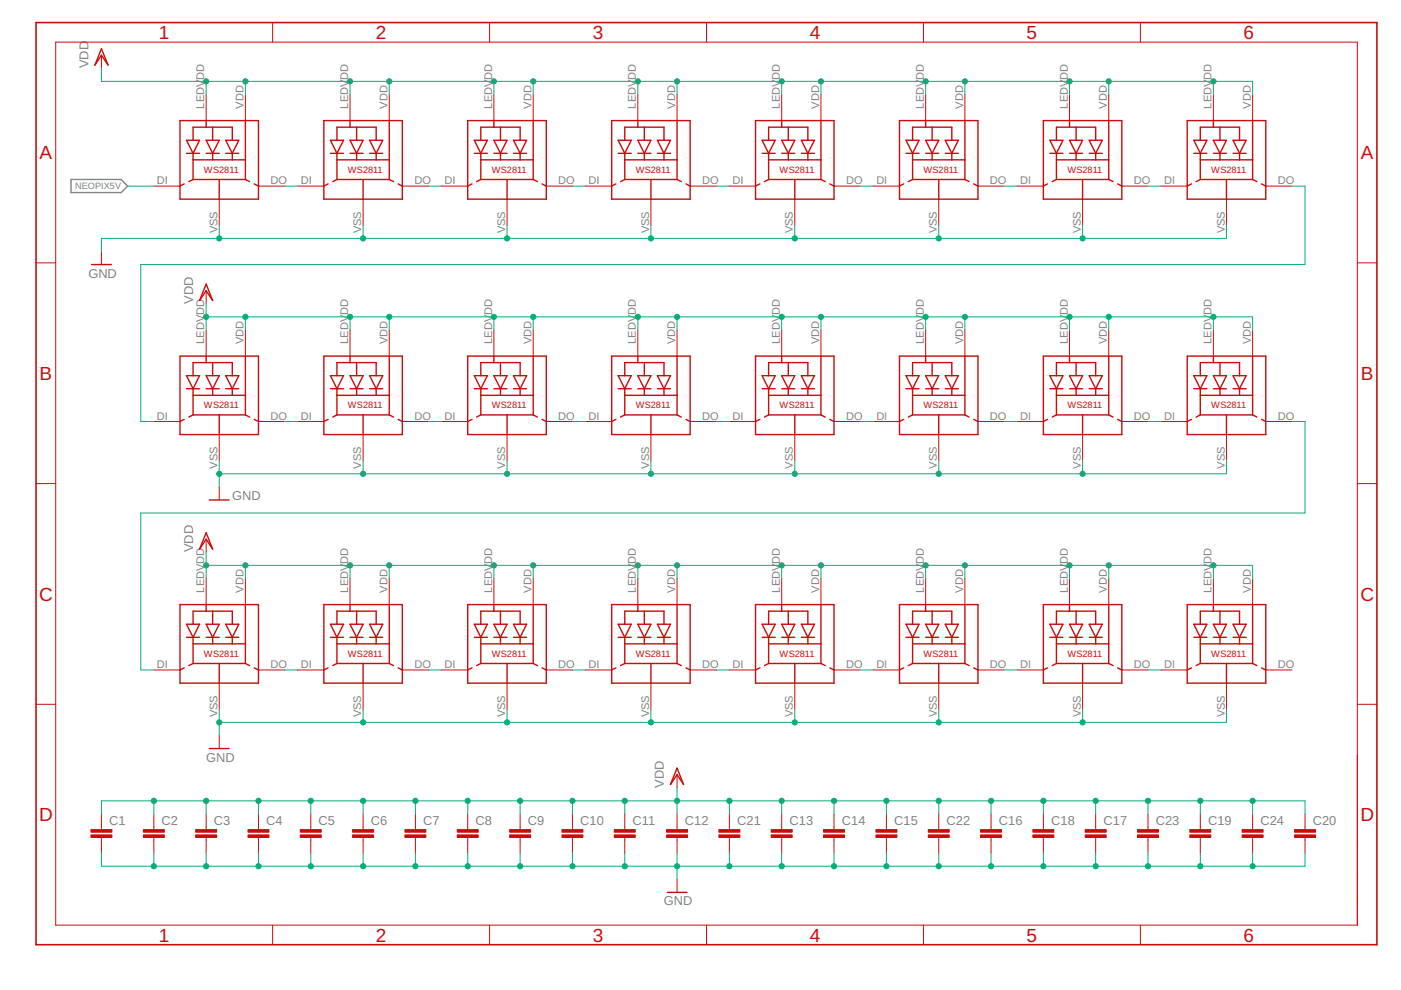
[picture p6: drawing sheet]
<svg xmlns="http://www.w3.org/2000/svg" width="297mm" height="210mm" viewBox="0 0 297 210" stroke-linecap="round" stroke-linejoin="round" font-family="sans-serif">
<path d="M15 38.1h10.7l1.4 1.4-1.4 1.3h-10.7z" fill="none" stroke="#808080" stroke-width=".3"/>
<g fill="none" stroke="#c90d0c" stroke-width=".21">
<path d="M11.8 8.9h276v187.3h-276zM21.5 11.7v2.8M57.8 4.8v4.1M103.8 4.8v4.1M149.8 4.8v4.1M195.8 4.8v4.1M241.8 4.8v4.1M32.6 39.5h5.6M43.7 20v5.6M52 20v5.6M54.8 39.5h5.5M63.1 39.5h5.6"/>
<path d="M74.2 20v5.6M82.5 20v5.6M85.3 39.5h5.5M93.6 39.5h5.6M104.7 20v5.6M113.1 20v5.6M115.8 39.5h5.6M124.1 39.5h5.6M135.2 20v5.6M143.6 20v5.6M146.3 39.5h5.6M154.6 39.5h5.6"/>
<path d="M165.7 20v5.6M174.1 20v5.6M176.8 39.5h5.6M185.1 39.5h5.6M196.3 20v5.6M204.6 20v5.6M207.3 39.5h5.6M215.7 39.5h5.5M226.8 20v5.6M235.1 20v5.6M237.8 39.5h5.6M246.2 39.5h5.5"/>
<path d="M257.3 20v5.6M265.6 20v5.6M268.4 39.5h5.5M7.6 55.7h4.2M21.5 53.3v2.8M46.5 42.2v5.6M77 42.2v5.6M107.5 42.2v5.6M138 42.2v5.6M168.5 42.2v5.6M199 42.2v5.6M229.5 42.2v5.6"/>
<path d="M260 42.2v5.6M287.8 55.7h4.1M43.7 61.6v2.8M43.7 70v5.5M52 70v5.5M74.2 70v5.5M82.5 70v5.5M104.7 70v5.5M113.1 70v5.5M135.2 70v5.5M143.6 70v5.5M165.7 70v5.5"/>
<path d="M174.1 70v5.5M196.3 70v5.5M204.6 70v5.5M226.8 70v5.5M235.1 70v5.5M257.3 70v5.5M265.6 70v5.5M32.6 89.4h5.6M46.5 92.1v5.6M54.8 89.4h5.5M63.1 89.4h5.6M77 92.1v5.6"/>
<path d="M85.3 89.4h5.5M93.6 89.4h5.6M107.5 92.1v5.6M115.8 89.4h5.6M124.1 89.4h5.6M138 92.1v5.6M146.3 89.4h5.6M154.6 89.4h5.6M168.5 92.1v5.6M176.8 89.4h5.6M185.1 89.4h5.6M199 92.1v5.6"/>
<path d="M207.3 89.4h5.6M215.7 89.4h5.5M229.5 92.1v5.6M237.8 89.4h5.6M246.2 89.4h5.5M260 92.1v5.6M268.4 89.4h5.5M7.6 102.5h4.2M43.7 114.3v2.8M46.5 103.2v2.8M287.8 102.5h4.1M43.7 122.6v5.6"/>
<path d="M52 122.6v5.6M74.2 122.6v5.6M82.5 122.6v5.6M104.7 122.6v5.6M113.1 122.6v5.6M135.2 122.6v5.6M143.6 122.6v5.6M165.7 122.6v5.6M174.1 122.6v5.6M196.3 122.6v5.6M204.6 122.6v5.6M226.8 122.6v5.6"/>
<path d="M235.1 122.6v5.6M257.3 122.6v5.6M265.6 122.6v5.6M7.6 149.3h4.2M32.6 142h5.6M46.5 144.8v5.6M46.5 155.9v2.8M54.8 142h5.5M63.1 142h5.6M77 144.8v5.6M85.3 142h5.5M93.6 142h5.6"/>
<path d="M107.5 144.8v5.6M115.8 142h5.6M124.1 142h5.6M138 144.8v5.6M146.3 142h5.6M154.6 142h5.6M168.5 144.8v5.6M176.8 142h5.6M185.1 142h5.6M199 144.8v5.6M207.3 142h5.6M215.7 142h5.5"/>
<path d="M229.5 144.8v5.6M237.8 142h5.6M246.2 142h5.5M260 144.8v5.6M268.4 142h5.5M287.8 149.3h4.1M21.5 172.6v3.3M21.5 177.6v3.3M32.6 172.6v3.3M32.6 177.6v3.3M43.7 172.6v3.3M43.7 177.6v3.3"/>
<path d="M54.8 172.6v3.3M54.8 177.6v3.3M65.9 172.6v3.3M65.9 177.6v3.3M77 172.6v3.3M77 177.6v3.3M88.1 172.6v3.3M88.1 177.6v3.3M99.2 172.6v3.3M99.2 177.6v3.3M110.3 172.6v3.3M110.3 177.6v3.3"/>
<path d="M121.4 172.6v3.3M121.4 177.6v3.3M132.5 172.6v3.3M132.5 177.6v3.3M143.6 164.3v2.7M143.6 172.6v3.3M143.6 177.6v3.3M154.6 172.6v3.3M154.6 177.6v3.3M165.7 172.6v3.3M165.7 177.6v3.3M176.8 172.6v3.3"/>
<path d="M176.8 177.6v3.3M187.9 172.6v3.3M187.9 177.6v3.3M199 172.6v3.3M199 177.6v3.3M210.1 172.6v3.3M210.1 177.6v3.3M221.2 172.6v3.3M221.2 177.6v3.3M232.3 172.6v3.3M232.3 177.6v3.3M243.4 172.6v3.3"/>
<path d="M243.4 177.6v3.3M254.5 172.6v3.3M254.5 177.6v3.3M265.6 172.6v3.3M265.6 177.6v3.3M276.7 172.6v3.3M276.7 177.6v3.3M57.8 196.2v4.1M103.8 196.2v4.1M143.6 186.4v2.8M149.8 196.2v4.1M195.8 196.2v4.1"/>
<path d="M241.8 196.2v4.1"/>
</g>
<g fill="#c90d0c" stroke="#c90d0c" stroke-width=".21">
<path d="M30.4 177h4.4v.6h-4.4z"/>
<path d="M30.4 175.9h4.4v.5h-4.4z"/>
<path d="M41.5 177h4.4v.6h-4.4z"/>
<path d="M41.5 175.9h4.4v.5h-4.4z"/>
<path d="M52.6 177h4.4v.6h-4.4z"/>
<path d="M52.6 175.9h4.4v.5h-4.4z"/>
<path d="M96.9 177h4.5v.6h-4.5z"/>
<path d="M96.9 175.9h4.5v.5h-4.5z"/>
<path d="M108.1 177h4.4v.6h-4.4z"/>
<path d="M108.1 175.9h4.4v.5h-4.4z"/>
<path d="M119.1 177h4.5v.6h-4.5z"/>
<path d="M119.1 175.9h4.5v.5h-4.5z"/>
<path d="M141.3 177h4.5v.6h-4.5z"/>
<path d="M141.3 175.9h4.5v.5h-4.5z"/>
<path d="M63.7 177h4.4v.6h-4.4z"/>
<path d="M63.7 175.9h4.4v.5h-4.4z"/>
<path d="M85.9 177h4.4v.6h-4.4z"/>
<path d="M85.9 175.9h4.4v.5h-4.4z"/>
<path d="M174.6 177h4.4v.6h-4.4z"/>
<path d="M174.6 175.9h4.4v.5h-4.4z"/>
<path d="M185.7 177h4.5v.6h-4.5z"/>
<path d="M185.7 175.9h4.5v.5h-4.5z"/>
<path d="M207.9 177h4.4v.6h-4.4z"/>
<path d="M207.9 175.9h4.4v.5h-4.4z"/>
<path d="M230.1 177h4.4v.6h-4.4z"/>
<path d="M230.1 175.9h4.4v.5h-4.4z"/>
<path d="M252.3 177h4.4v.6h-4.4z"/>
<path d="M252.3 175.9h4.4v.5h-4.4z"/>
<path d="M274.5 177h4.4v.6h-4.4z"/>
<path d="M274.5 175.9h4.4v.5h-4.4z"/>
<path d="M152.4 177h4.5v.6h-4.5z"/>
<path d="M152.4 175.9h4.5v.5h-4.5z"/>
<path d="M196.8 177h4.5v.6h-4.5z"/>
<path d="M196.8 175.9h4.5v.5h-4.5z"/>
<path d="M263.4 177h4.4v.6h-4.4z"/>
<path d="M263.4 175.9h4.4v.5h-4.4z"/>
<path d="M19.3 177h4.4v.6h-4.4z"/>
<path d="M19.3 175.9h4.4v.5h-4.4z"/>
<path d="M74.8 177h4.4v.6h-4.4z"/>
<path d="M74.8 175.9h4.4v.5h-4.4z"/>
<path d="M130.2 177h4.5v.6h-4.5z"/>
<path d="M130.2 175.9h4.5v.5h-4.5z"/>
<path d="M163.5 177h4.5v.6h-4.5z"/>
<path d="M163.5 175.9h4.5v.5h-4.5z"/>
<path d="M219 177h4.4v.6h-4.4z"/>
<path d="M219 175.9h4.4v.5h-4.4z"/>
<path d="M241.2 177h4.4v.6h-4.4z"/>
<path d="M241.2 175.9h4.4v.5h-4.4z"/>
</g>
<g fill="none" stroke="#c90d0c" stroke-width=".3">
<path d="M21.5 10.3l1.4 3.5-1.4-2.1-1.4 2.1zM38.2 25.6h16.6v16.6h-16.6zM39.1 39l-.9 .5M39.5 29.7h2.8l-1.4 2.8zM39.5 32.5h2.8M40.9 29.7v-2.7h8.4v2.7M40.9 32.5v5.6M40.9 38.1h11.1M40.9 33.9h11.1M40.9 38.1l-.9 .4M43.7 29.7h2.8l-1.4 2.8zM43.7 32.5h2.8"/>
<path d="M43.7 25.6v1.4M45.1 27v2.7M45.1 32.5v1.4M46.5 38.1v4.1M47.9 29.7h2.7l-1.3 2.8zM47.9 32.5h2.7M49.3 32.5v1.4M52 25.6v12.5M52 38.1l.9 .4M53.9 39l.9 .5M68.7 25.6h16.6v16.6h-16.6zM69.6 39l-.9 .5"/>
<path d="M70.1 29.7h2.7l-1.4 2.8zM70.1 32.5h2.7M71.4 29.7v-2.7h8.4v2.7M71.4 38.1h11.1M71.4 33.9h11.1M71.4 32.5v5.6M71.4 38.1l-.9 .4M74.2 29.7h2.8l-1.4 2.8zM74.2 32.5h2.8M74.2 25.6v1.4M75.6 27v2.7M75.6 32.5v1.4"/>
<path d="M77 38.1v4.1M78.4 29.7h2.8l-1.4 2.8zM78.4 32.5h2.8M79.8 32.5v1.4M82.5 25.6v12.5M82.5 38.1l.9 .4M84.4 39l.9 .5M99.2 25.6h16.6v16.6h-16.6zM100.1 39l-.9 .5M100.6 29.7h2.7l-1.4 2.8zM100.6 32.5h2.7M101.9 29.7v-2.7h8.4v2.7"/>
<path d="M101.9 38.1h11.2M101.9 33.9h11.2M101.9 32.5v5.6M101.9 38.1l-.9 .4M104.7 29.7h2.8l-1.4 2.8zM104.7 32.5h2.8M104.7 25.6v1.4M106.1 27v2.7M106.1 32.5v1.4M107.5 38.1v4.1M108.9 29.7h2.8l-1.4 2.8zM108.9 32.5h2.8"/>
<path d="M110.3 32.5v1.4M113.1 25.6v12.5M113.1 38.1l.8 .4M114.9 39l.9 .5M129.7 25.6h16.6v16.6h-16.6zM130.6 39l-.9 .5M131.1 29.7h2.7l-1.3 2.8zM131.1 32.5h2.7M132.5 29.7v-2.7h8.3v2.7M132.5 38.1h11.1M132.5 33.9h11.1M132.5 32.5v5.6"/>
<path d="M132.5 38.1l-.9 .4M135.2 29.7h2.8l-1.4 2.8zM135.2 32.5h2.8M135.2 25.6v1.4M136.6 27v2.7M136.6 32.5v1.4M138 38.1v4.1M139.4 29.7h2.8l-1.4 2.8zM139.4 32.5h2.8M140.8 32.5v1.4M143.6 25.6v12.5M143.6 38.1l.8 .4"/>
<path d="M145.4 39l.9 .5M160.2 25.6h16.6v16.6h-16.6zM161.1 39l-.9 .5M161.6 29.7h2.8l-1.4 2.8zM161.6 32.5h2.8M163 29.7v-2.7h8.3v2.7M163 38.1h11.1M163 33.9h11.1M163 32.5v5.6M163 38.1l-.9 .4M165.7 29.7h2.8l-1.4 2.8zM165.7 32.5h2.8"/>
<path d="M165.7 25.6v1.4M167.1 27v2.7M167.1 32.5v1.4M168.5 38.1v4.1M169.9 29.7h2.8l-1.4 2.8zM169.9 32.5h2.8M171.3 32.5v1.4M174.1 25.6v12.5M174.1 38.1l.9 .4M175.9 39l.9 .5M190.7 25.6h16.6v16.6h-16.6zM191.6 39l-.9 .5"/>
<path d="M192.1 29.7h2.8l-1.4 2.8zM192.1 32.5h2.8M193.5 29.7v-2.7h8.3v2.7M193.5 38.1h11.1M193.5 33.9h11.1M193.5 32.5v5.6M193.5 38.1l-.9 .4M196.3 29.7h2.7l-1.4 2.8zM196.3 32.5h2.7M196.3 25.6v1.4M197.6 27v2.7M197.6 32.5v1.4"/>
<path d="M199 38.1v4.1M200.4 29.7h2.8l-1.4 2.8zM200.4 32.5h2.8M201.8 32.5v1.4M204.6 25.6v12.5M204.6 38.1l.9 .4M206.4 39l.9 .5M221.2 25.6h16.6v16.6h-16.6zM222.1 39l-.9 .5M222.6 29.7h2.8l-1.4 2.8zM222.6 32.5h2.8M224 29.7v-2.7h8.3v2.7"/>
<path d="M224 38.1h11.1M224 33.9h11.1M224 32.5v5.6M224 38.1l-.9 .4M226.8 29.7h2.7l-1.3 2.8zM226.8 32.5h2.7M226.8 25.6v1.4M228.2 27v2.7M228.2 32.5v1.4M229.5 38.1v4.1M230.9 29.7h2.8l-1.4 2.8zM230.9 32.5h2.8"/>
<path d="M232.3 32.5v1.4M235.1 25.6v12.5M235.1 38.1l.9 .4M237 39l.8 .5M251.7 25.6h16.7v16.6h-16.7zM252.6 39l-.9 .5M253.1 29.7h2.8l-1.4 2.8zM253.1 32.5h2.8M254.5 29.7v-2.7h8.3v2.7M254.5 38.1h11.1M254.5 33.9h11.1M254.5 32.5v5.6"/>
<path d="M254.5 38.1l-.9 .4M257.3 29.7h2.7l-1.3 2.8zM257.3 32.5h2.7M257.3 25.6v1.4M258.7 27v2.7M258.7 32.5v1.4M260 38.1v4.1M261.4 29.7h2.8l-1.4 2.8zM261.4 32.5h2.8M262.8 32.5v1.4M265.6 25.6v12.5M265.6 38.1l.9 .4"/>
<path d="M267.5 39l.9 .5M19.4 56.1h4.2M38.2 75.5h16.6v16.6h-16.6zM39.5 79.7h2.8l-1.4 2.7zM40.9 79.7v-2.8h8.4v2.8M43.7 75.5v1.4M43.7 79.7h2.8l-1.4 2.7zM43.7 60.2l1.4 3.5-1.4-2.1-1.4 2.1zM45.1 76.9v2.8M47.9 79.7h2.7l-1.3 2.7zM52 75.5v12.5M68.7 75.5h16.6v16.6h-16.6z"/>
<path d="M70.1 79.7h2.7l-1.4 2.7zM71.4 79.7v-2.8h8.4v2.8M74.2 75.5v1.4M74.2 79.7h2.8l-1.4 2.7zM75.6 76.9v2.8M78.4 79.7h2.8l-1.4 2.7zM82.5 75.5v12.5M99.2 75.5h16.6v16.6h-16.6zM100.6 79.7h2.7l-1.4 2.7zM101.9 79.7v-2.8h8.4v2.8M104.7 75.5v1.4M104.7 79.7h2.8l-1.4 2.7z"/>
<path d="M106.1 76.9v2.8M108.9 79.7h2.8l-1.4 2.7zM113.1 75.5v12.5M129.7 75.5h16.6v16.6h-16.6zM131.1 79.7h2.7l-1.3 2.7zM132.5 79.7v-2.8h8.3v2.8M135.2 75.5v1.4M135.2 79.7h2.8l-1.4 2.7zM136.6 76.9v2.8M139.4 79.7h2.8l-1.4 2.7zM143.6 75.5v12.5M160.2 75.5h16.6v16.6h-16.6z"/>
<path d="M161.6 79.7h2.8l-1.4 2.7zM163 79.7v-2.8h8.3v2.8M165.7 75.5v1.4M165.7 79.7h2.8l-1.4 2.7zM167.1 76.9v2.8M169.9 79.7h2.8l-1.4 2.7zM174.1 75.5v12.5M190.7 75.5h16.6v16.6h-16.6zM192.1 79.7h2.8l-1.4 2.7zM193.5 79.7v-2.8h8.3v2.8M196.3 75.5v1.4M196.3 79.7h2.7l-1.4 2.7z"/>
<path d="M197.6 76.9v2.8M200.4 79.7h2.8l-1.4 2.7zM204.6 75.5v12.5M221.2 75.5h16.6v16.6h-16.6zM222.6 79.7h2.8l-1.4 2.7zM224 79.7v-2.8h8.3v2.8M226.8 75.5v1.4M226.8 79.7h2.7l-1.3 2.7zM228.2 76.9v2.8M230.9 79.7h2.8l-1.4 2.7zM235.1 75.5v12.5M251.7 75.5h16.7v16.6h-16.7z"/>
<path d="M253.1 79.7h2.8l-1.4 2.7zM254.5 79.7v-2.8h8.3v2.8M257.3 75.5v1.4M257.3 79.7h2.7l-1.3 2.7zM258.7 76.9v2.8M261.4 79.7h2.8l-1.4 2.7zM265.6 75.5v12.5M39.1 88.9l-.9 .5M39.5 82.4h2.8M40.9 82.4v5.6M40.9 88h11.1M40.9 83.8h11.1"/>
<path d="M40.9 88l-.9 .4M43.7 82.4h2.8M45.1 82.4v1.4M46.5 88v4.1M47.9 82.4h2.7M49.3 82.4v1.4M52 88l.9 .4M53.9 88.9l.9 .5M69.6 88.9l-.9 .5M70.1 82.4h2.7M71.4 82.4v5.6M71.4 88h11.1"/>
<path d="M71.4 83.8h11.1M71.4 88l-.9 .4M74.2 82.4h2.8M75.6 82.4v1.4M77 88v4.1M78.4 82.4h2.8M79.8 82.4v1.4M82.5 88l.9 .4M84.4 88.9l.9 .5M100.1 88.9l-.9 .5M100.6 82.4h2.7M101.9 82.4v5.6"/>
<path d="M101.9 88h11.2M101.9 83.8h11.2M101.9 88l-.9 .4M104.7 82.4h2.8M106.1 82.4v1.4M107.5 88v4.1M108.9 82.4h2.8M110.3 82.4v1.4M113.1 88l.8 .4M114.9 88.9l.9 .5M130.6 88.9l-.9 .5M131.1 82.4h2.7"/>
<path d="M132.5 82.4v5.6M132.5 88h11.1M132.5 83.8h11.1M132.5 88l-.9 .4M135.2 82.4h2.8M136.6 82.4v1.4M138 88v4.1M139.4 82.4h2.8M140.8 82.4v1.4M143.6 88l.8 .4M145.4 88.9l.9 .5M161.1 88.9l-.9 .5"/>
<path d="M161.6 82.4h2.8M163 82.4v5.6M163 88h11.1M163 83.8h11.1M163 88l-.9 .4M165.7 82.4h2.8M167.1 82.4v1.4M168.5 88v4.1M169.9 82.4h2.8M171.3 82.4v1.4M174.1 88l.9 .4M175.9 88.9l.9 .5"/>
<path d="M191.6 88.9l-.9 .5M192.1 82.4h2.8M193.5 82.4v5.6M193.5 88h11.1M193.5 83.8h11.1M193.5 88l-.9 .4M196.3 82.4h2.7M197.6 82.4v1.4M199 88v4.1M200.4 82.4h2.8M201.8 82.4v1.4M204.6 88l.9 .4"/>
<path d="M206.4 88.9l.9 .5M222.1 88.9l-.9 .5M222.6 82.4h2.8M224 82.4v5.6M224 88h11.1M224 83.8h11.1M224 88l-.9 .4M226.8 82.4h2.7M228.2 82.4v1.4M229.5 88v4.1M230.9 82.4h2.8M232.3 82.4v1.4"/>
<path d="M235.1 88l.9 .4M237 88.9l.8 .5M252.6 88.9l-.9 .5M253.1 82.4h2.8M254.5 82.4v5.6M254.5 88h11.1M254.5 83.8h11.1M254.5 88l-.9 .4M257.3 82.4h2.7M258.7 82.4v1.4M260 88v4.1M261.4 82.4h2.8"/>
<path d="M262.8 82.4v1.4M265.6 88l.9 .4M267.5 88.9l.9 .5M43.7 112.9l1.4 3.5-1.4-2.1-1.4 2.1zM44.4 106h4.2M38.2 128.2h16.6v16.6h-16.6zM39.5 132.4h2.8l-1.4 2.7zM39.5 135.1h2.8M40.9 132.4v-2.8h8.4v2.8M40.9 135.1v5.6M40.9 136.5h11.1M43.7 128.2v1.4"/>
<path d="M43.7 132.4h2.8l-1.4 2.7zM43.7 135.1h2.8M45.1 129.6v2.8M45.1 135.1v1.4M47.9 132.4h2.7l-1.3 2.7zM47.9 135.1h2.7M49.3 135.1v1.4M52 128.2v12.5M68.7 128.2h16.6v16.6h-16.6zM70.1 132.4h2.7l-1.4 2.7zM70.1 135.1h2.7M71.4 132.4v-2.8h8.4v2.8"/>
<path d="M71.4 135.1v5.6M71.4 136.5h11.1M74.2 128.2v1.4M74.2 132.4h2.8l-1.4 2.7zM74.2 135.1h2.8M75.6 129.6v2.8M75.6 135.1v1.4M78.4 132.4h2.8l-1.4 2.7zM78.4 135.1h2.8M79.8 135.1v1.4M82.5 128.2v12.5M99.2 128.2h16.6v16.6h-16.6z"/>
<path d="M100.6 132.4h2.7l-1.4 2.7zM100.6 135.1h2.7M101.9 132.4v-2.8h8.4v2.8M101.9 135.1v5.6M101.9 136.5h11.2M104.7 128.2v1.4M104.7 132.4h2.8l-1.4 2.7zM104.7 135.1h2.8M106.1 129.6v2.8M106.1 135.1v1.4M108.9 132.4h2.8l-1.4 2.7zM108.9 135.1h2.8"/>
<path d="M110.3 135.1v1.4M113.1 128.2v12.5M129.7 128.2h16.6v16.6h-16.6zM131.1 132.4h2.7l-1.3 2.7zM131.1 135.1h2.7M132.5 132.4v-2.8h8.3v2.8M132.5 135.1v5.6M132.5 136.5h11.1M135.2 128.2v1.4M135.2 132.4h2.8l-1.4 2.7zM135.2 135.1h2.8M136.6 129.6v2.8"/>
<path d="M136.6 135.1v1.4M139.4 132.4h2.8l-1.4 2.7zM139.4 135.1h2.8M140.8 135.1v1.4M143.6 128.2v12.5M160.2 128.2h16.6v16.6h-16.6zM161.6 132.4h2.8l-1.4 2.7zM161.6 135.1h2.8M163 132.4v-2.8h8.3v2.8M163 135.1v5.6M163 136.5h11.1M165.7 128.2v1.4"/>
<path d="M165.7 132.4h2.8l-1.4 2.7zM165.7 135.1h2.8M167.1 129.6v2.8M167.1 135.1v1.4M169.9 132.4h2.8l-1.4 2.7zM169.9 135.1h2.8M171.3 135.1v1.4M174.1 128.2v12.5M190.7 128.2h16.6v16.6h-16.6zM192.1 132.4h2.8l-1.4 2.7zM192.1 135.1h2.8M193.5 132.4v-2.8h8.3v2.8"/>
<path d="M193.5 135.1v5.6M193.5 136.5h11.1M196.3 128.2v1.4M196.3 132.4h2.7l-1.4 2.7zM196.3 135.1h2.7M197.6 129.6v2.8M197.6 135.1v1.4M200.4 132.4h2.8l-1.4 2.7zM200.4 135.1h2.8M201.8 135.1v1.4M204.6 128.2v12.5M221.2 128.2h16.6v16.6h-16.6z"/>
<path d="M222.6 132.4h2.8l-1.4 2.7zM222.6 135.1h2.8M224 132.4v-2.8h8.3v2.8M224 135.1v5.6M224 136.5h11.1M226.8 128.2v1.4M226.8 132.4h2.7l-1.3 2.7zM226.8 135.1h2.7M228.2 129.6v2.8M228.2 135.1v1.4M230.9 132.4h2.8l-1.4 2.7zM230.9 135.1h2.8"/>
<path d="M232.3 135.1v1.4M235.1 128.2v12.5M251.7 128.2h16.7v16.6h-16.7zM253.1 132.4h2.8l-1.4 2.7zM253.1 135.1h2.8M254.5 132.4v-2.8h8.3v2.8M254.5 135.1v5.6M254.5 136.5h11.1M257.3 128.2v1.4M257.3 132.4h2.7l-1.3 2.7zM257.3 135.1h2.7M258.7 129.6v2.8"/>
<path d="M258.7 135.1v1.4M261.4 132.4h2.8l-1.4 2.7zM261.4 135.1h2.8M262.8 135.1v1.4M265.6 128.2v12.5M39.1 141.6l-.9 .4M40.9 140.7h11.1M40.9 140.7l-.9 .4M44.4 158.7h4.2M46.5 140.7v4.1M52 140.7l.9 .4M53.9 141.6l.9 .4"/>
<path d="M69.6 141.6l-.9 .4M71.4 140.7h11.1M71.4 140.7l-.9 .4M77 140.7v4.1M82.5 140.7l.9 .4M84.4 141.6l.9 .4M100.1 141.6l-.9 .4M101.9 140.7h11.2M101.9 140.7l-.9 .4M107.5 140.7v4.1M113.1 140.7l.8 .4M114.9 141.6l.9 .4"/>
<path d="M130.6 141.6l-.9 .4M132.5 140.7h11.1M132.5 140.7l-.9 .4M138 140.7v4.1M143.6 140.7l.8 .4M145.4 141.6l.9 .4M161.1 141.6l-.9 .4M163 140.7h11.1M163 140.7l-.9 .4M168.5 140.7v4.1M174.1 140.7l.9 .4M175.9 141.6l.9 .4"/>
<path d="M191.6 141.6l-.9 .4M193.5 140.7h11.1M193.5 140.7l-.9 .4M199 140.7v4.1M204.6 140.7l.9 .4M206.4 141.6l.9 .4M222.1 141.6l-.9 .4M224 140.7h11.1M224 140.7l-.9 .4M229.5 140.7v4.1M235.1 140.7l.9 .4M237 141.6l.8 .4"/>
<path d="M252.6 141.6l-.9 .4M254.5 140.7h11.1M254.5 140.7l-.9 .4M260 140.7v4.1M265.6 140.7l.9 .4M267.5 141.6l.9 .4M143.6 162.9l1.3 3.4-1.3-2-1.4 2zM141.5 189.2h4.1"/>
</g>
<path d="M7.6 4.8h284.3v195.5h-284.3z" fill="none" stroke="#c90d0c" stroke-width=".34"/>
<g fill="none" stroke="#0dab76" stroke-width=".21">
<path d="M21.5 14.5v2.8h244.1v2.7M43.7 17.3v2.7M52 17.3v2.7M74.2 17.3v2.7M82.5 17.3v2.7M104.7 17.3v2.7M113.1 17.3v2.7M135.2 17.3v2.7M143.6 17.3v2.7M165.7 17.3v2.7M174.1 17.3v2.7M196.3 17.3v2.7"/>
<path d="M204.6 17.3v2.7M226.8 17.3v2.7M235.1 17.3v2.7M257.3 17.3v2.7M27.1 39.5h5.5M60.3 39.5h2.8M90.8 39.5h2.8M121.4 39.5h2.7M151.9 39.5h2.7M182.4 39.5h2.7M212.9 39.5h2.8M243.4 39.5h2.8"/>
<path d="M273.9 39.5h2.8v16.6h-246.9v33.3h2.8M46.5 47.8v2.7M77 47.8v2.7M107.5 47.8v2.7M138 47.8v2.7M168.5 47.8v2.7M199 47.8v2.7M229.5 47.8v2.7M260 47.8v2.7h-238.5v2.8M43.7 64.4v5.6M43.7 67.2h221.9v2.8M52 67.2v2.8"/>
<path d="M74.2 67.2v2.8M82.5 67.2v2.8M104.7 67.2v2.8M113.1 67.2v2.8M135.2 67.2v2.8M143.6 67.2v2.8M165.7 67.2v2.8M174.1 67.2v2.8M196.3 67.2v2.8M204.6 67.2v2.8M226.8 67.2v2.8M235.1 67.2v2.8"/>
<path d="M257.3 67.2v2.8M46.5 97.7v5.5M60.3 89.4h2.8M77 97.7v2.8M90.8 89.4h2.8M107.5 97.7v2.8M121.4 89.4h2.7M138 97.7v2.8M151.9 89.4h2.7M168.5 97.7v2.8M182.4 89.4h2.7M199 97.7v2.8"/>
<path d="M212.9 89.4h2.8M229.5 97.7v2.8M243.4 89.4h2.8M260 97.7v2.8h-213.5M273.9 89.4h2.8v19.4h-246.9v33.2h2.8M43.7 117.1v5.5M43.7 119.9h221.9v2.7M52 119.9v2.7M74.2 119.9v2.7M82.5 119.9v2.7M104.7 119.9v2.7M113.1 119.9v2.7"/>
<path d="M135.2 119.9v2.7M143.6 119.9v2.7M165.7 119.9v2.7M174.1 119.9v2.7M196.3 119.9v2.7M204.6 119.9v2.7M226.8 119.9v2.7M235.1 119.9v2.7M257.3 119.9v2.7M46.5 150.4v5.5M60.3 142h2.8M77 150.4v2.8"/>
<path d="M90.8 142h2.8M107.5 150.4v2.8M121.4 142h2.7M138 150.4v2.8M151.9 142h2.7M168.5 150.4v2.8M182.4 142h2.7M199 150.4v2.8M212.9 142h2.8M229.5 150.4v2.8M243.4 142h2.8M260 150.4v2.8h-213.5"/>
<path d="M21.5 172.6v-2.8h255.2v2.8M32.6 169.8v2.8M43.7 169.8v2.8M54.8 169.8v2.8M65.9 169.8v2.8M77 169.8v2.8M88.1 169.8v2.8M99.2 169.8v2.8M110.3 169.8v2.8M121.4 169.8v2.8M132.5 169.8v2.8M143.6 167v5.6"/>
<path d="M154.6 169.8v2.8M165.7 169.8v2.8M176.8 169.8v2.8M187.9 169.8v2.8M199 169.8v2.8M210.1 169.8v2.8M221.2 169.8v2.8M232.3 169.8v2.8M243.4 169.8v2.8M254.5 169.8v2.8M265.6 169.8v2.8M21.5 180.9v2.8h255.2v-2.8"/>
<path d="M32.6 180.9v2.8M43.7 180.9v2.8M54.8 180.9v2.8M65.9 180.9v2.8M77 180.9v2.8M88.1 180.9v2.8M99.2 180.9v2.8M110.3 180.9v2.8M121.4 180.9v2.8M132.5 180.9v2.8M143.6 180.9v5.5M154.6 180.9v2.8"/>
<path d="M165.7 180.9v2.8M176.8 180.9v2.8M187.9 180.9v2.8M199 180.9v2.8M210.1 180.9v2.8M221.2 180.9v2.8M232.3 180.9v2.8M243.4 180.9v2.8M254.5 180.9v2.8M265.6 180.9v2.8"/>
</g>
<g fill="#0dab76" stroke="#0dab76" stroke-width=".21">
<circle cx="265.6" cy="183.7" r=".55"/>
<circle cx="254.5" cy="183.7" r=".55"/>
<circle cx="243.4" cy="183.7" r=".55"/>
<circle cx="232.3" cy="183.7" r=".55"/>
<circle cx="221.2" cy="183.7" r=".55"/>
<circle cx="210.1" cy="183.7" r=".55"/>
<circle cx="199" cy="183.7" r=".55"/>
<circle cx="187.9" cy="183.7" r=".55"/>
<circle cx="176.8" cy="183.7" r=".55"/>
<circle cx="165.7" cy="183.7" r=".55"/>
<circle cx="154.6" cy="183.7" r=".55"/>
<circle cx="132.5" cy="183.7" r=".55"/>
<circle cx="143.6" cy="183.7" r=".55"/>
<circle cx="121.4" cy="183.7" r=".55"/>
<circle cx="110.3" cy="183.7" r=".55"/>
<circle cx="99.2" cy="183.7" r=".55"/>
<circle cx="88.1" cy="183.7" r=".55"/>
<circle cx="77" cy="183.7" r=".55"/>
<circle cx="65.9" cy="183.7" r=".55"/>
<circle cx="54.8" cy="183.7" r=".55"/>
<circle cx="43.7" cy="183.7" r=".55"/>
<circle cx="32.6" cy="183.7" r=".55"/>
<circle cx="46.5" cy="153.2" r=".55"/>
<circle cx="229.5" cy="153.2" r=".55"/>
<circle cx="168.5" cy="153.2" r=".55"/>
<circle cx="199" cy="153.2" r=".55"/>
<circle cx="138" cy="153.2" r=".55"/>
<circle cx="107.5" cy="153.2" r=".55"/>
<circle cx="77" cy="153.2" r=".55"/>
<circle cx="138" cy="100.5" r=".55"/>
<circle cx="46.5" cy="100.5" r=".55"/>
<circle cx="77" cy="100.5" r=".55"/>
<circle cx="107.5" cy="100.5" r=".55"/>
<circle cx="168.5" cy="100.5" r=".55"/>
<circle cx="199" cy="100.5" r=".55"/>
<circle cx="229.5" cy="100.5" r=".55"/>
<circle cx="46.5" cy="50.5" r=".55"/>
<circle cx="229.5" cy="50.5" r=".55"/>
<circle cx="199" cy="50.5" r=".55"/>
<circle cx="168.5" cy="50.5" r=".55"/>
<circle cx="138" cy="50.5" r=".55"/>
<circle cx="107.5" cy="50.5" r=".55"/>
<circle cx="77" cy="50.5" r=".55"/>
<circle cx="32.6" cy="169.8" r=".55"/>
<circle cx="43.7" cy="169.8" r=".55"/>
<circle cx="54.8" cy="169.8" r=".55"/>
<circle cx="65.9" cy="169.8" r=".55"/>
<circle cx="77" cy="169.8" r=".55"/>
<circle cx="88.1" cy="169.8" r=".55"/>
<circle cx="99.2" cy="169.8" r=".55"/>
<circle cx="110.3" cy="169.8" r=".55"/>
<circle cx="121.4" cy="169.8" r=".55"/>
<circle cx="132.5" cy="169.8" r=".55"/>
<circle cx="154.6" cy="169.8" r=".55"/>
<circle cx="165.7" cy="169.8" r=".55"/>
<circle cx="176.8" cy="169.8" r=".55"/>
<circle cx="187.9" cy="169.8" r=".55"/>
<circle cx="199" cy="169.8" r=".55"/>
<circle cx="210.1" cy="169.8" r=".55"/>
<circle cx="221.2" cy="169.8" r=".55"/>
<circle cx="232.3" cy="169.8" r=".55"/>
<circle cx="243.4" cy="169.8" r=".55"/>
<circle cx="254.5" cy="169.8" r=".55"/>
<circle cx="265.6" cy="169.8" r=".55"/>
<circle cx="143.6" cy="169.8" r=".55"/>
<circle cx="43.7" cy="119.9" r=".55"/>
<circle cx="52" cy="119.9" r=".55"/>
<circle cx="74.2" cy="119.9" r=".55"/>
<circle cx="82.5" cy="119.9" r=".55"/>
<circle cx="104.7" cy="119.9" r=".55"/>
<circle cx="113.1" cy="119.9" r=".55"/>
<circle cx="135.2" cy="119.9" r=".55"/>
<circle cx="143.6" cy="119.9" r=".55"/>
<circle cx="165.7" cy="119.9" r=".55"/>
<circle cx="174.1" cy="119.9" r=".55"/>
<circle cx="196.3" cy="119.9" r=".55"/>
<circle cx="204.6" cy="119.9" r=".55"/>
<circle cx="226.8" cy="119.9" r=".55"/>
<circle cx="235.1" cy="119.9" r=".55"/>
<circle cx="257.3" cy="119.9" r=".55"/>
<circle cx="143.6" cy="67.2" r=".55"/>
<circle cx="43.7" cy="67.2" r=".55"/>
<circle cx="257.3" cy="67.2" r=".55"/>
<circle cx="235.1" cy="67.2" r=".55"/>
<circle cx="226.8" cy="67.2" r=".55"/>
<circle cx="204.6" cy="67.2" r=".55"/>
<circle cx="196.3" cy="67.2" r=".55"/>
<circle cx="174.1" cy="67.2" r=".55"/>
<circle cx="165.7" cy="67.2" r=".55"/>
<circle cx="135.2" cy="67.2" r=".55"/>
<circle cx="113.1" cy="67.2" r=".55"/>
<circle cx="104.7" cy="67.2" r=".55"/>
<circle cx="82.5" cy="67.2" r=".55"/>
<circle cx="74.2" cy="67.2" r=".55"/>
<circle cx="52" cy="67.2" r=".55"/>
<circle cx="43.7" cy="17.3" r=".55"/>
<circle cx="52" cy="17.3" r=".55"/>
<circle cx="74.2" cy="17.3" r=".55"/>
<circle cx="82.5" cy="17.3" r=".55"/>
<circle cx="104.7" cy="17.3" r=".55"/>
<circle cx="113.1" cy="17.3" r=".55"/>
<circle cx="135.2" cy="17.3" r=".55"/>
<circle cx="143.6" cy="17.3" r=".55"/>
<circle cx="165.7" cy="17.3" r=".55"/>
<circle cx="174.1" cy="17.3" r=".55"/>
<circle cx="196.3" cy="17.3" r=".55"/>
<circle cx="204.6" cy="17.3" r=".55"/>
<circle cx="226.8" cy="17.3" r=".55"/>
<circle cx="235.1" cy="17.3" r=".55"/>
<circle cx="257.3" cy="17.3" r=".55"/>
</g>
<g font-size="4" fill="#c90d0c">
<text x="33.7" y="8.3">1</text>
<text x="79.7" y="8.3">2</text>
<text x="125.7" y="8.3">3</text>
<text x="171.7" y="8.3">4</text>
<text x="217.7" y="8.3">5</text>
<text x="263.7" y="8.3">6</text>
<text x="8.4" y="33.8">A</text>
<text x="288.5" y="33.8">A</text>
<text x="8.4" y="80.6">B</text>
<text x="288.5" y="80.6">B</text>
<text x="8.3" y="127.4">C</text>
<text x="288.4" y="127.4">C</text>
<text x="8.3" y="174.2">D</text>
<text x="288.4" y="174.2">D</text>
<text x="33.7" y="199.6">1</text>
<text x="79.7" y="199.6">2</text>
<text x="125.7" y="199.6">3</text>
<text x="171.7" y="199.6">4</text>
<text x="217.7" y="199.6">5</text>
<text x="263.7" y="199.6">6</text>
</g>
<g font-size="2.7" fill="#808080">
<text x="18.7" y="14.5" transform="rotate(-90 18.7 14.5)">VDD</text>
<text x="18.7" y="58.9">GND</text>
<text x="40.9" y="64.4" transform="rotate(-90 40.9 64.4)">VDD</text>
<text x="49.3" y="106">GND</text>
<text x="40.9" y="117.1" transform="rotate(-90 40.9 117.1)">VDD</text>
<text x="43.7" y="161.5">GND</text>
<text x="140.8" y="167" transform="rotate(-90 140.8 167)">VDD</text>
<text x="23.2" y="174.9">C1</text>
<text x="34.3" y="174.9">C2</text>
<text x="45.4" y="174.9">C3</text>
<text x="56.5" y="174.9">C4</text>
<text x="67.6" y="174.9">C5</text>
<text x="78.7" y="174.9">C6</text>
<text x="89.7" y="174.9">C7</text>
<text x="100.8" y="174.9">C8</text>
<text x="111.9" y="174.9">C9</text>
<text x="123" y="174.9">C10</text>
<text x="134.1" y="174.9">C11</text>
<text x="145.2" y="174.9">C12</text>
<text x="156.3" y="174.9">C21</text>
<text x="167.4" y="174.9">C13</text>
<text x="178.5" y="174.9">C14</text>
<text x="189.6" y="174.9">C15</text>
<text x="200.7" y="174.9">C22</text>
<text x="211.8" y="174.9">C16</text>
<text x="222.9" y="174.9">C18</text>
<text x="234" y="174.9">C17</text>
<text x="245.1" y="174.9">C23</text>
<text x="256.2" y="174.9">C19</text>
<text x="267.3" y="174.9">C24</text>
<text x="278.3" y="174.9">C20</text>
<text x="140.8" y="192">GND</text>
</g>
<g font-size="2.3" fill="#808080">
<text x="43.3" y="16.9" transform="rotate(-90 43.3 16.9)">DD</text>
<text x="73.8" y="16.9" transform="rotate(-90 73.8 16.9)">DD</text>
<text x="104.3" y="16.9" transform="rotate(-90 104.3 16.9)">DD</text>
<text x="134.8" y="16.9" transform="rotate(-90 134.8 16.9)">DD</text>
<text x="165.4" y="16.9" transform="rotate(-90 165.4 16.9)">DD</text>
<text x="195.9" y="16.9" transform="rotate(-90 195.9 16.9)">DD</text>
<text x="226.4" y="16.9" transform="rotate(-90 226.4 16.9)">DD</text>
<text x="256.9" y="16.9" transform="rotate(-90 256.9 16.9)">DD</text>
<text x="43.3" y="23" transform="rotate(-90 43.3 23)">LEDV</text>
<text x="51.6" y="23" transform="rotate(-90 51.6 23)">VDD</text>
<text x="73.8" y="23" transform="rotate(-90 73.8 23)">LEDV</text>
<text x="82.1" y="23" transform="rotate(-90 82.1 23)">VDD</text>
<text x="104.3" y="23" transform="rotate(-90 104.3 23)">LEDV</text>
<text x="112.7" y="23" transform="rotate(-90 112.7 23)">VDD</text>
<text x="134.8" y="23" transform="rotate(-90 134.8 23)">LEDV</text>
<text x="143.2" y="23" transform="rotate(-90 143.2 23)">VDD</text>
<text x="165.4" y="23" transform="rotate(-90 165.4 23)">LEDV</text>
<text x="173.7" y="23" transform="rotate(-90 173.7 23)">VDD</text>
<text x="195.9" y="23" transform="rotate(-90 195.9 23)">LEDV</text>
<text x="204.2" y="23" transform="rotate(-90 204.2 23)">VDD</text>
<text x="226.4" y="23" transform="rotate(-90 226.4 23)">LEDV</text>
<text x="234.7" y="23" transform="rotate(-90 234.7 23)">VDD</text>
<text x="256.9" y="23" transform="rotate(-90 256.9 23)">LEDV</text>
<text x="265.2" y="23" transform="rotate(-90 265.2 23)">VDD</text>
<text x="33.3" y="39.1">DI</text>
<text x="57.3" y="39.1">DO</text>
<text x="63.8" y="39.1">DI</text>
<text x="87.9" y="39.1">DO</text>
<text x="94.3" y="39.1">DI</text>
<text x="118.4" y="39.1">DO</text>
<text x="124.8" y="39.1">DI</text>
<text x="148.9" y="39.1">DO</text>
<text x="155.3" y="39.1">DI</text>
<text x="179.4" y="39.1">DO</text>
<text x="185.8" y="39.1">DI</text>
<text x="209.9" y="39.1">DO</text>
<text x="216.3" y="39.1">DI</text>
<text x="240.4" y="39.1">DO</text>
<text x="246.8" y="39.1">DI</text>
<text x="270.9" y="39.1">DO</text>
<text x="46.1" y="49.5" transform="rotate(-90 46.1 49.5)">VSS</text>
<text x="76.6" y="49.5" transform="rotate(-90 76.6 49.5)">VSS</text>
<text x="107.1" y="49.5" transform="rotate(-90 107.1 49.5)">VSS</text>
<text x="137.6" y="49.5" transform="rotate(-90 137.6 49.5)">VSS</text>
<text x="168.1" y="49.5" transform="rotate(-90 168.1 49.5)">VSS</text>
<text x="198.6" y="49.5" transform="rotate(-90 198.6 49.5)">VSS</text>
<text x="229.1" y="49.5" transform="rotate(-90 229.1 49.5)">VSS</text>
<text x="259.7" y="49.5" transform="rotate(-90 259.7 49.5)">VSS</text>
<text x="73.8" y="66.8" transform="rotate(-90 73.8 66.8)">DD</text>
<text x="104.3" y="66.8" transform="rotate(-90 104.3 66.8)">DD</text>
<text x="134.8" y="66.8" transform="rotate(-90 134.8 66.8)">DD</text>
<text x="165.4" y="66.8" transform="rotate(-90 165.4 66.8)">DD</text>
<text x="195.9" y="66.8" transform="rotate(-90 195.9 66.8)">DD</text>
<text x="226.4" y="66.8" transform="rotate(-90 226.4 66.8)">DD</text>
<text x="256.9" y="66.8" transform="rotate(-90 256.9 66.8)">DD</text>
<text x="43.3" y="72.9" transform="rotate(-90 43.3 72.9)">LEDVDD</text>
<text x="51.6" y="72.9" transform="rotate(-90 51.6 72.9)">VDD</text>
<text x="73.8" y="72.9" transform="rotate(-90 73.8 72.9)">LEDV</text>
<text x="82.1" y="72.9" transform="rotate(-90 82.1 72.9)">VDD</text>
<text x="104.3" y="72.9" transform="rotate(-90 104.3 72.9)">LEDV</text>
<text x="112.7" y="72.9" transform="rotate(-90 112.7 72.9)">VDD</text>
<text x="134.8" y="72.9" transform="rotate(-90 134.8 72.9)">LEDV</text>
<text x="143.2" y="72.9" transform="rotate(-90 143.2 72.9)">VDD</text>
<text x="165.4" y="72.9" transform="rotate(-90 165.4 72.9)">LEDV</text>
<text x="173.7" y="72.9" transform="rotate(-90 173.7 72.9)">VDD</text>
<text x="195.9" y="72.9" transform="rotate(-90 195.9 72.9)">LEDV</text>
<text x="204.2" y="72.9" transform="rotate(-90 204.2 72.9)">VDD</text>
<text x="226.4" y="72.9" transform="rotate(-90 226.4 72.9)">LEDV</text>
<text x="234.7" y="72.9" transform="rotate(-90 234.7 72.9)">VDD</text>
<text x="256.9" y="72.9" transform="rotate(-90 256.9 72.9)">LEDV</text>
<text x="265.2" y="72.9" transform="rotate(-90 265.2 72.9)">VDD</text>
<text x="33.3" y="89">DI</text>
<text x="57.3" y="89">DO</text>
<text x="63.8" y="89">DI</text>
<text x="87.9" y="89">DO</text>
<text x="94.3" y="89">DI</text>
<text x="118.4" y="89">DO</text>
<text x="124.8" y="89">DI</text>
<text x="148.9" y="89">DO</text>
<text x="155.3" y="89">DI</text>
<text x="179.4" y="89">DO</text>
<text x="185.8" y="89">DI</text>
<text x="209.9" y="89">DO</text>
<text x="216.3" y="89">DI</text>
<text x="240.4" y="89">DO</text>
<text x="246.8" y="89">DI</text>
<text x="270.9" y="89">DO</text>
<text x="46.1" y="99.4" transform="rotate(-90 46.1 99.4)">VSS</text>
<text x="76.6" y="99.4" transform="rotate(-90 76.6 99.4)">VSS</text>
<text x="107.1" y="99.4" transform="rotate(-90 107.1 99.4)">VSS</text>
<text x="137.6" y="99.4" transform="rotate(-90 137.6 99.4)">VSS</text>
<text x="168.1" y="99.4" transform="rotate(-90 168.1 99.4)">VSS</text>
<text x="198.6" y="99.4" transform="rotate(-90 198.6 99.4)">VSS</text>
<text x="229.1" y="99.4" transform="rotate(-90 229.1 99.4)">VSS</text>
<text x="259.7" y="99.4" transform="rotate(-90 259.7 99.4)">VSS</text>
<text x="73.8" y="119.5" transform="rotate(-90 73.8 119.5)">DD</text>
<text x="104.3" y="119.5" transform="rotate(-90 104.3 119.5)">DD</text>
<text x="134.8" y="119.5" transform="rotate(-90 134.8 119.5)">DD</text>
<text x="165.4" y="119.5" transform="rotate(-90 165.4 119.5)">DD</text>
<text x="195.9" y="119.5" transform="rotate(-90 195.9 119.5)">DD</text>
<text x="226.4" y="119.5" transform="rotate(-90 226.4 119.5)">DD</text>
<text x="256.9" y="119.5" transform="rotate(-90 256.9 119.5)">DD</text>
<text x="43.3" y="125.6" transform="rotate(-90 43.3 125.6)">LEDVDD</text>
<text x="51.6" y="125.6" transform="rotate(-90 51.6 125.6)">VDD</text>
<text x="73.8" y="125.6" transform="rotate(-90 73.8 125.6)">LEDV</text>
<text x="82.1" y="125.6" transform="rotate(-90 82.1 125.6)">VDD</text>
<text x="104.3" y="125.6" transform="rotate(-90 104.3 125.6)">LEDV</text>
<text x="112.7" y="125.6" transform="rotate(-90 112.7 125.6)">VDD</text>
<text x="134.8" y="125.6" transform="rotate(-90 134.8 125.6)">LEDV</text>
<text x="143.2" y="125.6" transform="rotate(-90 143.2 125.6)">VDD</text>
<text x="165.4" y="125.6" transform="rotate(-90 165.4 125.6)">LEDV</text>
<text x="173.7" y="125.6" transform="rotate(-90 173.7 125.6)">VDD</text>
<text x="195.9" y="125.6" transform="rotate(-90 195.9 125.6)">LEDV</text>
<text x="204.2" y="125.6" transform="rotate(-90 204.2 125.6)">VDD</text>
<text x="226.4" y="125.6" transform="rotate(-90 226.4 125.6)">LEDV</text>
<text x="234.7" y="125.6" transform="rotate(-90 234.7 125.6)">VDD</text>
<text x="256.9" y="125.6" transform="rotate(-90 256.9 125.6)">LEDV</text>
<text x="265.2" y="125.6" transform="rotate(-90 265.2 125.6)">VDD</text>
<text x="33.3" y="141.7">DI</text>
<text x="57.3" y="141.7">DO</text>
<text x="63.8" y="141.7">DI</text>
<text x="87.9" y="141.7">DO</text>
<text x="94.3" y="141.7">DI</text>
<text x="118.4" y="141.7">DO</text>
<text x="124.8" y="141.7">DI</text>
<text x="148.9" y="141.7">DO</text>
<text x="155.3" y="141.7">DI</text>
<text x="179.4" y="141.7">DO</text>
<text x="185.8" y="141.7">DI</text>
<text x="209.9" y="141.7">DO</text>
<text x="216.3" y="141.7">DI</text>
<text x="240.4" y="141.7">DO</text>
<text x="246.8" y="141.7">DI</text>
<text x="270.9" y="141.7">DO</text>
<text x="46.1" y="152.1" transform="rotate(-90 46.1 152.1)">VSS</text>
<text x="76.6" y="152.1" transform="rotate(-90 76.6 152.1)">VSS</text>
<text x="107.1" y="152.1" transform="rotate(-90 107.1 152.1)">VSS</text>
<text x="137.6" y="152.1" transform="rotate(-90 137.6 152.1)">VSS</text>
<text x="168.1" y="152.1" transform="rotate(-90 168.1 152.1)">VSS</text>
<text x="198.6" y="152.1" transform="rotate(-90 198.6 152.1)">VSS</text>
<text x="229.1" y="152.1" transform="rotate(-90 229.1 152.1)">VSS</text>
<text x="259.7" y="152.1" transform="rotate(-90 259.7 152.1)">VSS</text>
</g>
<text font-size="1.9" fill="#808080" x="15.9" y="40.1">NEOPIX5V</text>
<g font-size="1.9" fill="#c90d0c">
<text x="43.2" y="36.7">WS2811</text>
<text x="73.8" y="36.7">WS2811</text>
<text x="104.3" y="36.7">WS2811</text>
<text x="134.8" y="36.7">WS2811</text>
<text x="165.3" y="36.7">WS2811</text>
<text x="195.8" y="36.7">WS2811</text>
<text x="226.3" y="36.7">WS2811</text>
<text x="256.8" y="36.7">WS2811</text>
<text x="43.2" y="86.6">WS2811</text>
<text x="73.8" y="86.6">WS2811</text>
<text x="104.3" y="86.6">WS2811</text>
<text x="134.8" y="86.6">WS2811</text>
<text x="165.3" y="86.6">WS2811</text>
<text x="195.8" y="86.6">WS2811</text>
<text x="226.3" y="86.6">WS2811</text>
<text x="256.8" y="86.6">WS2811</text>
<text x="43.2" y="139.3">WS2811</text>
<text x="73.8" y="139.3">WS2811</text>
<text x="104.3" y="139.3">WS2811</text>
<text x="134.8" y="139.3">WS2811</text>
<text x="165.3" y="139.3">WS2811</text>
<text x="195.8" y="139.3">WS2811</text>
<text x="226.3" y="139.3">WS2811</text>
<text x="256.8" y="139.3">WS2811</text>
</g>
</svg>
